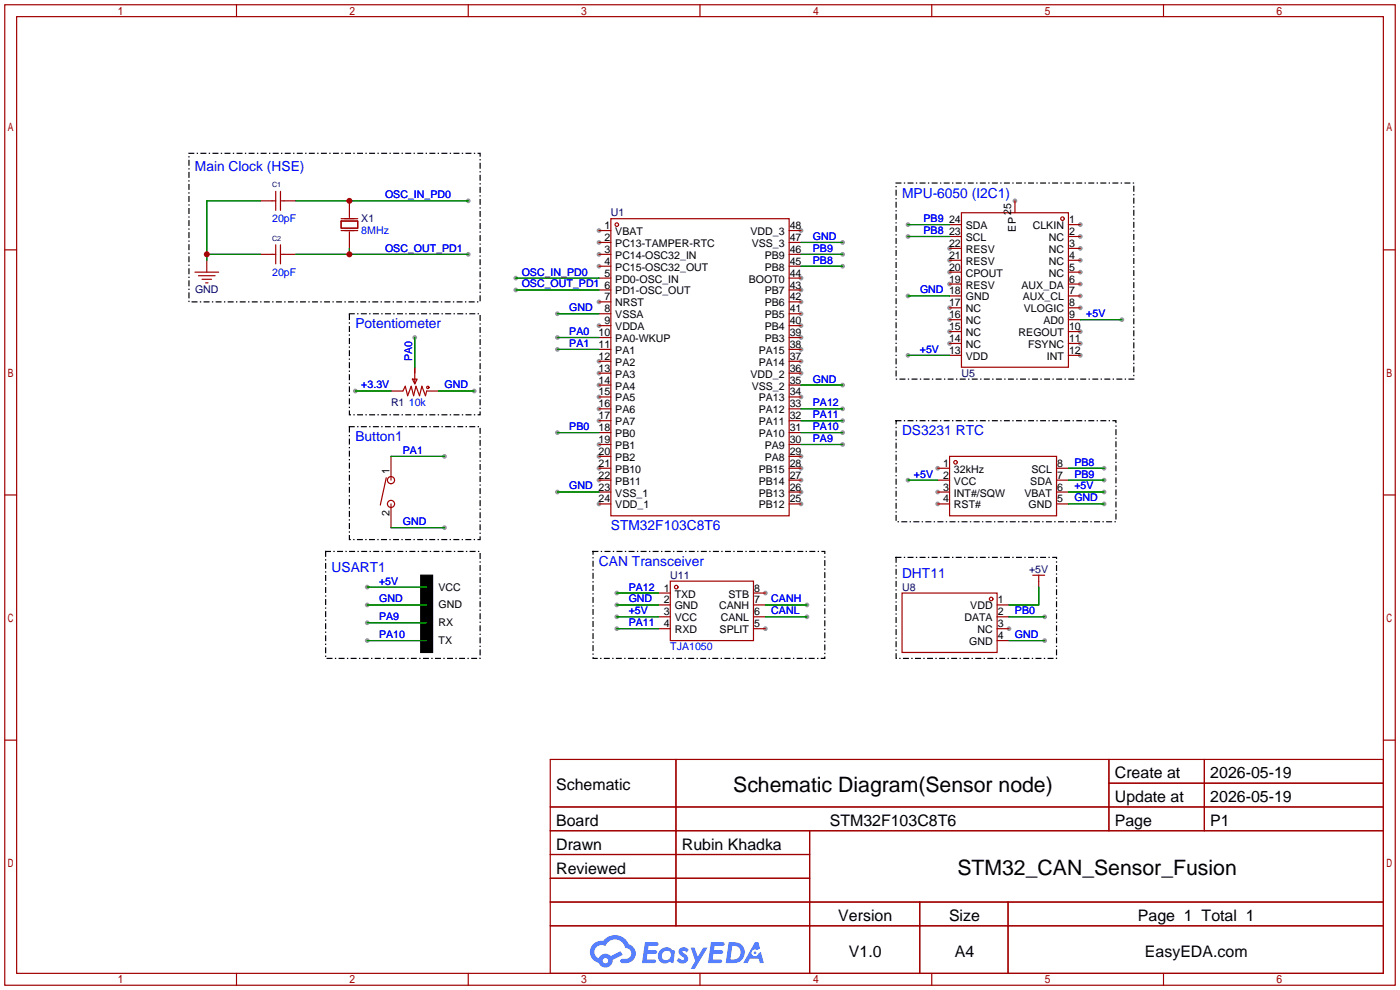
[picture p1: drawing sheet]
<svg xmlns="http://www.w3.org/2000/svg" width="299mm" height="212mm" viewBox="0 0 299 212" stroke-linecap="round" stroke-linejoin="round" font-family="sans-serif">
<g fill="#999">
<circle cx="128" cy="49.3" r=".51"/>
<circle cx="128" cy="51.8" r=".51"/>
<circle cx="128" cy="54.4" r=".51"/>
<circle cx="128" cy="56.9" r=".51"/>
<circle cx="128" cy="64.5" r=".51"/>
<circle cx="128" cy="69.6" r=".51"/>
<circle cx="128" cy="77.2" r=".51"/>
<circle cx="128" cy="79.8" r=".51"/>
<circle cx="128" cy="82.3" r=".51"/>
<circle cx="128" cy="84.8" r=".51"/>
<circle cx="128" cy="87.4" r=".51"/>
<circle cx="128" cy="89.9" r=".51"/>
<circle cx="128" cy="95" r=".51"/>
<circle cx="128" cy="97.5" r=".51"/>
<circle cx="128" cy="100.1" r=".51"/>
<circle cx="128" cy="102.6" r=".51"/>
<circle cx="128" cy="107.7" r=".51"/>
<circle cx="171.2" cy="107.7" r=".51"/>
<circle cx="171.2" cy="105.2" r=".51"/>
<circle cx="171.2" cy="102.6" r=".51"/>
<circle cx="171.2" cy="100.1" r=".51"/>
<circle cx="171.2" cy="97.5" r=".51"/>
<circle cx="171.2" cy="84.8" r=".51"/>
<circle cx="171.2" cy="79.8" r=".51"/>
<circle cx="171.2" cy="77.2" r=".51"/>
<circle cx="171.2" cy="74.7" r=".51"/>
<circle cx="171.2" cy="72.1" r=".51"/>
<circle cx="171.2" cy="69.6" r=".51"/>
<circle cx="171.2" cy="67.1" r=".51"/>
<circle cx="171.2" cy="64.5" r=".51"/>
<circle cx="171.2" cy="62" r=".51"/>
<circle cx="171.2" cy="59.4" r=".51"/>
<circle cx="171.2" cy="49.3" r=".51"/>
<circle cx="230.9" cy="48" r=".51"/>
<circle cx="230.9" cy="50.5" r=".51"/>
<circle cx="230.9" cy="53.1" r=".51"/>
<circle cx="230.9" cy="55.6" r=".51"/>
<circle cx="230.9" cy="58.2" r=".51"/>
<circle cx="230.9" cy="60.7" r=".51"/>
<circle cx="230.9" cy="63.2" r=".51"/>
<circle cx="230.9" cy="65.8" r=".51"/>
<circle cx="230.9" cy="70.9" r=".51"/>
<circle cx="230.9" cy="73.4" r=".51"/>
<circle cx="230.9" cy="75.9" r=".51"/>
<circle cx="202.9" cy="73.4" r=".51"/>
<circle cx="202.9" cy="70.9" r=".51"/>
<circle cx="202.9" cy="68.3" r=".51"/>
<circle cx="202.9" cy="65.8" r=".51"/>
<circle cx="202.9" cy="60.7" r=".51"/>
<circle cx="202.9" cy="58.2" r=".51"/>
<circle cx="202.9" cy="55.6" r=".51"/>
<circle cx="202.9" cy="53.1" r=".51"/>
<circle cx="216.9" cy="42.9" r=".51"/>
<circle cx="215.6" cy="134.4" r=".51"/>
<circle cx="200.4" cy="100.1" r=".51"/>
<circle cx="200.4" cy="105.2" r=".51"/>
<circle cx="200.4" cy="107.7" r=".51"/>
<circle cx="163.6" cy="134.4" r=".51"/>
<circle cx="163.6" cy="126.7" r=".51"/>
<circle cx="110.2" cy="59.4" r=".51"/>
<circle cx="110.2" cy="62" r=".51"/>
<circle cx="100.1" cy="54.4" r=".51"/>
<circle cx="100.1" cy="42.9" r=".51"/>
<circle cx="180.1" cy="82.3" r=".51"/>
<circle cx="180.1" cy="95" r=".51"/>
<circle cx="180.1" cy="92.5" r=".51"/>
<circle cx="78.5" cy="125.5" r=".51"/>
<circle cx="91.2" cy="125.5" r=".51"/>
<circle cx="91.2" cy="129.3" r=".51"/>
<circle cx="78.5" cy="129.3" r=".51"/>
<circle cx="78.5" cy="133.1" r=".51"/>
<circle cx="91.2" cy="133.1" r=".51"/>
<circle cx="78.5" cy="136.9" r=".51"/>
<circle cx="91.2" cy="136.9" r=".51"/>
<circle cx="119.1" cy="72.1" r=".51"/>
<circle cx="194.1" cy="48" r=".51"/>
<circle cx="194.1" cy="50.5" r=".51"/>
<circle cx="194.1" cy="63.2" r=".51"/>
<circle cx="119.1" cy="105.2" r=".51"/>
<circle cx="180.1" cy="51.8" r=".51"/>
<circle cx="119.1" cy="67.1" r=".51"/>
<circle cx="95" cy="97.5" r=".51"/>
<circle cx="95" cy="112.8" r=".51"/>
<circle cx="119.1" cy="74.7" r=".51"/>
<circle cx="223.3" cy="131.8" r=".51"/>
<circle cx="223.3" cy="136.9" r=".51"/>
<circle cx="236" cy="100.1" r=".51"/>
<circle cx="236" cy="102.6" r=".51"/>
<circle cx="236" cy="105.2" r=".51"/>
<circle cx="236" cy="107.7" r=".51"/>
<circle cx="194.1" cy="102.6" r=".51"/>
<circle cx="239.8" cy="68.3" r=".51"/>
<circle cx="194.1" cy="75.9" r=".51"/>
<circle cx="119.1" cy="92.5" r=".51"/>
<circle cx="88.6" cy="72.1" r=".51"/>
<circle cx="101.3" cy="83.6" r=".51"/>
<circle cx="75.9" cy="83.6" r=".51"/>
<circle cx="180.1" cy="54.4" r=".51"/>
<circle cx="180.1" cy="56.9" r=".51"/>
<circle cx="180.1" cy="87.4" r=".51"/>
<circle cx="180.1" cy="89.9" r=".51"/>
<circle cx="172.5" cy="129.3" r=".51"/>
<circle cx="172.5" cy="131.8" r=".51"/>
<circle cx="131.8" cy="126.7" r=".51"/>
<circle cx="131.8" cy="129.3" r=".51"/>
<circle cx="131.8" cy="131.8" r=".51"/>
<circle cx="131.8" cy="134.4" r=".51"/>
</g>
<g fill="none" stroke="#a10000" stroke-width=".25">
<path d="M1 1h297.2v209.6h-297.2zM3.6 3.6h292.1v204.4h-292.1zM50.5 1v2.6M100.1 1v2.6M149.6 1v2.6M199.1 1v2.6M248.7 1v2.6M1 53.4h2.6M295.7 53.4h2.5M1 105.8h2.6M295.7 105.8h2.5M1 158.2h2.6"/>
<path d="M295.7 158.2h2.5M117.6 162.3h178.1v45.7h-178.1zM117.6 172.5h178.1M117.6 177.5h178.1M144.5 162.3v35.6M173 177.5v30.5M237 162.3v15.2M237 167.4h58.7M257.4 162.3v15.2M117.6 182.6h55.4M117.6 192.8h178.1M117.6 187.7h55.4"/>
<path d="M117.6 197.9h178.1M196.6 192.8v15.2M215.4 192.8v15.2M50.5 208v2.6M100.1 208v2.6M149.6 208v2.6M199.1 208v2.6M248.7 208v2.6"/>
</g>
<g fill="#5487ff">
<path d="M145.3 202.7a1.3 1.3 0 0 1 1.9 .3l-.4 .6a.54 .54 0 0 0-.9-.2l.1 .2a1.34 1.34 0 0 1 .9 1.8 1.47 1.47 0 0 1-2.3-.1l.5-.6 .8 .5a.31 .31 0 0 0 .4-.3 .31 .31 0 0 0-.3-.4 1.12 1.12 0 0 1-.7-1.8z"/>
<path d="M147.6 202.5h.9l.6 2 1.2-2h.9l-2.7 4.6h-.9l1-1.7z"/>
<path d="M137.8 201.4h1.7a1.31 1.31 0 0 1 1.2 .2 .4 .4 0 0 1-.3 .5l-1.8 .1-.1 .9h1.6a.4 .4 0 0 1 .4 .4 .4 .4 0 0 1-.5 .4h-1.6l-.2 1.2h1.4a.46 .46 0 0 1 .5 0 .46 .46 0 0 1 .1 .5l-.4 .2h-2.6z"/>
<path d="M151.9 201.4h1.7a1.32 1.32 0 0 1 1.2 .2 .39 .39 0 0 1-.3 .5l-1.8 .1-.1 .9h1.6a.4 .4 0 0 1 .4 .4 .4 .4 0 0 1-.4 .4h-1.7l-.2 1.2h1.4a.46 .46 0 0 1 .5 0 .46 .46 0 0 1 .1 .5l-.4 .2h-2.6z"/>
<path d="M161.3 201.4h.8l.3 1.3-.6 .4a.75 .75 0 0 0-1.1 .3 .75 .75 0 0 0 .5 1 .75 .75 0 0 0 .9-.7l.5-.2 .6 2.3h-.8l-.3-.9h-1.8l-.5 .9h-1z"/>
<path d="M155.7 201.4l-.6 4.4h1.5a2.27 2.27 0 0 0 2.6-2.2 2.27 2.27 0 0 0-2.7-2.2zM156.5 202.1a1.5 1.5 0 0 1 1.8 1.6 1.5 1.5 0 0 1-1.9 1.4h-.3z"/>
<path d="M141.2 203a1.6 1.6 0 0 0-.3 2.3 1.6 1.6 0 0 0 2.3 .2l.7 .3 .3-2.4-.1-.3-.5-.1a1.58 1.58 0 0 0-2.4 0zM141.8 203.5a.98 .98 0 0 1 1.6 .4 .98 .98 0 0 1-1.1 1.3 .94 .94 0 0 1-.9-.7 .94 .94 0 0 1 .4-1z"/>
<path d="M126.8 201.8a2.37 2.37 0 0 0 1.1 4 1.54 1.54 0 0 0 1.8 1 1.54 1.54 0 0 0 1.2-1.6l2.2-1.1-.5-.8-2 1a1.57 1.57 0 0 0-2.7 .5 1.5 1.5 0 0 1-.7-2.1 1.5 1.5 0 0 1 2.2-.5 2.23 2.23 0 0 1 2.3-1.4 2.23 2.23 0 0 1 2 1.8 1.16 1.16 0 0 1 1.2 1.1 1.16 1.16 0 0 1-1.1 1.2h-.7a.47 .47 0 0 0-.5 .4 .47 .47 0 0 0 .4 .5 2.17 2.17 0 0 0 2.5-.9 2.17 2.17 0 0 0-.3-2.7l-.8-.4a3.2 3.2 0 0 0-5.5-.7l-1.1 .1zM128.8 205.3a.6 .6 0 0 1 1.2 0 .6 .6 0 0 1-1.2 0z"/>
<circle cx="161.4" cy="203.6" r=".28"/>
</g>
<g fill="none" stroke="#a10000" stroke-width=".25">
<path d="M41.7 58.2h5M42.4 58.9h3.6M43.2 59.7h2M44.2 55.6v2.6M55.6 54.4h3.3M55.6 42.9h3.3M58.9 40.9v4.1M58.9 52.3v4.1M59.9 54.4h3.3M59.9 40.9v4.1M59.9 52.3v4.1M59.9 42.9h3.3"/>
<path d="M72.9 47.2h3.6v1.6h-3.6zM72.9 49.3h3.6M72.9 46.7h3.6M74.7 42.9v3.6M74.7 49.5v3.6M128 49.3h2.6M128 51.8h2.6M128 54.4h2.6M128 56.9h2.6M128 59.4h2.6M130.6 46.7h38.1v63.5h-38.1zM168.7 49.3h2.5"/>
<path d="M168.7 51.8h2.5M168.7 54.4h2.5M168.7 56.9h2.5M168.7 59.4h2.5M202.9 58.2h2.6M202.9 48h2.6M202.9 50.5h2.6M202.9 53.1h2.6M202.9 55.6h2.6M205.5 45.5h22.8v33h-22.8zM216.9 42.9v2.6M228.3 58.2h2.6"/>
<path d="M228.3 48h2.6M228.3 50.5h2.6M228.3 53.1h2.6M228.3 55.6h2.6M43.9 60.5h.5M88.6 78.5v3.5M128 62h2.6M128 64.5h2.6M128 67.1h2.6M128 69.6h2.6M128 72.1h2.6M128 74.7h2.6"/>
<path d="M128 77.2h2.6M128 79.8h2.6M168.7 62h2.5M168.7 64.5h2.5M168.7 67.1h2.5M168.7 69.6h2.5M168.7 72.1h2.5M168.7 74.7h2.5M168.7 77.2h2.5M168.7 79.8h2.5M202.9 60.7h2.6M202.9 63.2h2.6"/>
<path d="M202.9 65.8h2.6M202.9 68.3h2.6M202.9 70.9h2.6M202.9 73.4h2.6M202.9 75.9h2.6M228.3 60.7h2.6M228.3 63.2h2.6M228.3 65.8h2.6M228.3 68.3h2.6M228.3 70.9h2.6M228.3 73.4h2.6M228.3 75.9h2.6"/>
<path d="M83.6 97.5v5.1M83.6 83.6h2.5l.5-1.1 .5 2.1 .8-2.1 .5 2.1 .5-2.1 .8 2.1 .5-2.1 .7 2.1 .3-1h2.5M88.1 81h1.1l-.6 1zM128 82.3h2.6M128 84.8h2.6M128 87.4h2.6M128 89.9h2.6M128 92.5h2.6M128 95h2.6M128 97.5h2.6M168.7 82.3h2.5M168.7 84.8h2.5"/>
<path d="M168.7 87.4h2.5M168.7 89.9h2.5M168.7 92.5h2.5M168.7 95h2.5M168.7 97.5h2.5M202.9 97.5h22.9v12.7h-22.9zM82.5 102.1l-1.2 5.8M83.6 107.7v5.1M128 100.1h2.6M128 102.6h2.6M128 105.2h2.6M128 107.7h2.6"/>
<path d="M168.7 100.1h2.5M168.7 102.6h2.5M168.7 105.2h2.5M168.7 107.7h2.5M200.4 100.1h2.5M200.4 102.6h2.5M200.4 105.2h2.5M200.4 107.7h2.5M225.8 100.1h2.5M225.8 102.6h2.5M225.8 105.2h2.5M225.8 107.7h2.5"/>
<path d="M140.7 129.3h2.6M140.7 131.8h2.6M140.7 134.4h2.6M140.7 126.7h2.6M143.3 124.2h17.7v12.7h-17.7zM161 129.3h2.6M161 131.8h2.6M161 134.4h2.6M161 126.7h2.6M192.8 126.7h20.3v12.7h-20.3zM213.1 129.3h2.5M213.1 131.8h2.5"/>
<path d="M213.1 134.4h2.5M213.1 136.9h2.5M220.7 122.9h2.6M222 122.9v2.6"/>
<circle cx="131.8" cy="48" r=".38"/>
<circle cx="227.1" cy="46.7" r=".38"/>
<circle cx="91.4" cy="82.8" r=".25"/>
<circle cx="204.2" cy="98.8" r=".38"/>
<circle cx="83.6" cy="107.7" r=".76"/>
<circle cx="83.6" cy="102.6" r=".76"/>
<circle cx="144.5" cy="125.5" r=".38"/>
<circle cx="211.8" cy="128" r=".38"/>
</g>
<g fill="none" stroke="#008700" stroke-width=".25">
<path d="M44.2 54.4h11.4M55.6 42.9h-11.4v12.7M63.2 42.9h36.9M63.2 54.4h36.9M74.7 53.1v1.3M110.2 59.4h17.8M171.2 54.4h8.9M171.2 51.8h8.9M171.2 56.9h8.9M194.1 48h8.8M194.1 50.5h8.8M88.6 72.1v6.4"/>
<path d="M110.2 62h17.8M119.1 72.1h8.9M119.1 67.1h8.9M119.1 74.7h8.9M194.1 63.2h8.8M194.1 75.9h8.8M230.9 68.3h8.9M75.9 83.6h7.7M83.6 97.5h11.4M93.7 83.6h7.6M119.1 92.5h8.9M171.2 82.3h8.9"/>
<path d="M171.2 95h8.9M171.2 92.5h8.9M171.2 87.4h8.9M171.2 89.9h8.9M83.6 112.8h11.4M119.1 105.2h8.9M194.1 102.6h6.3M228.3 105.2h7.7M228.3 100.1h7.7M228.3 102.6h7.7M228.3 107.7h7.7M78.5 125.5h12.7"/>
<path d="M78.5 129.3h12.7M78.5 133.1h12.7M78.5 136.9h12.7M131.8 129.3h8.9M131.8 131.8h8.9M131.8 126.7h8.9M131.8 134.4h8.9M163.6 129.3h8.9M163.6 131.8h8.9M215.6 136.9h7.7M215.6 131.8h7.7M222 125.5v3.8h-6.4"/>
</g>
<path d="M89.9 122.9h2.6v16.5h-2.6z" fill="#000" stroke="#000" stroke-width=".25"/>
<path d="M40.4 32.8h62.2v31.7h-62.2zM191.5 39.1h50.8v41.9h-50.8zM74.7 67.1h27.9v21.5h-27.9zM74.7 91.2h27.9v24.1h-27.9zM191.5 89.9h47v21.6h-47zM69.6 117.9h33v22.8h-33zM126.7 117.9h49.6v22.8h-49.6zM191.5 119.1h34.3v21.6h-34.3z" fill="none" stroke="#000" stroke-width=".25" stroke-dasharray="1 .8 0 .8"/>
<g fill="#c00">
<circle cx="44.2" cy="54.4" r=".63"/>
<circle cx="74.7" cy="54.4" r=".63"/>
<circle cx="74.7" cy="42.9" r=".63"/>
</g>
<g font-size="4.5">
<text x="156.7" y="169.2">Schematic Diagram(Sensor node)</text>
<text x="204.6" y="187">STM32_CAN_Sensor_Fusion</text>
</g>
<g font-size="3.4">
<text x="238.3" y="166.4">Create at</text>
<text x="258.7" y="166.4">2026-05-19</text>
<text x="118.9" y="168.9">Schematic</text>
<text x="238.3" y="171.4">Update at</text>
<text x="258.7" y="171.4">2026-05-19</text>
<text x="118.9" y="176.5">Board</text>
<text x="177.3" y="176.5">STM32F103C8T6</text>
<text x="238.3" y="176.5">Page</text>
<text x="258.7" y="176.5">P1</text>
<text x="118.9" y="181.6">Drawn</text>
<text x="145.7" y="181.6">Rubin Khadka</text>
<text x="118.9" y="186.7">Reviewed</text>
<text x="179.2" y="196.8">Version</text>
<text x="202.8" y="196.8">Size</text>
<text x="243.2" y="196.8">Page 1 Total 1</text>
<text x="181.4" y="204.5">V1.0</text>
<text x="204.1" y="204.5">A4</text>
<text x="244.7" y="204.5">EasyEDA.com</text>
</g>
<g font-size="2.9" fill="#00f">
<text x="41.7" y="36.6">Main Clock (HSE)</text>
<text x="192.8" y="42.2">MPU-6050 (I2C1)</text>
<text x="75.9" y="70.2">Potentiometer</text>
<text x="75.9" y="94.3">Button1</text>
<text x="192.8" y="93">DS3231 RTC</text>
<text x="130.6" y="113.3">STM32F103C8T6</text>
<text x="70.9" y="122.2">USART1</text>
<text x="128" y="121">CAN Transceiver</text>
<text x="192.8" y="123.5">DHT11</text>
</g>
<g font-size="2.3" fill="#00f">
<text x="58.2" y="47.5">20pF</text>
<text x="82.3" y="42.4">OSC_IN_PD0</text>
<text x="197.4" y="47.5">PB9</text>
<text x="77.2" y="50">8MHz</text>
<text x="82.3" y="53.8">OSC_OUT_PD1</text>
<text x="173.7" y="51.3">GND</text>
<text x="173.7" y="53.8">PB9</text>
<text x="197.4" y="50">PB8</text>
<text x="58.2" y="58.9">20pF</text>
<text x="111.5" y="58.9">OSC_IN_PD0</text>
<text x="173.7" y="56.4">PB8</text>
<text x="111.5" y="61.4">OSC_OUT_PD1</text>
<text x="196.6" y="62.7">GND 18</text>
<text x="121.7" y="71.6">PA0</text>
<text x="121.7" y="66.5">GND</text>
<text x="232.2" y="67.8">+5V</text>
<text x="88.1" y="77.2" transform="rotate(-90 88.1 77.2)">PA0</text>
<text x="121.7" y="74.1">PA1</text>
<text x="196.6" y="75.4">+5V</text>
<text x="77.2" y="83">+3.3V</text>
<text x="95" y="83">GND</text>
<text x="173.7" y="81.8">GND</text>
<text x="87.4" y="86.8">10k</text>
<text x="173.7" y="86.8">PA12</text>
<text x="173.7" y="89.4">PA11</text>
<text x="121.7" y="91.9">PB0</text>
<text x="173.7" y="94.5">PA9</text>
<text x="173.7" y="91.9">PA10</text>
<text x="86.1" y="97">PA1</text>
<text x="229.6" y="99.5">PB8</text>
<text x="121.7" y="104.6">GND 23</text>
<text x="195.3" y="102.1">+5V</text>
<text x="229.6" y="102.1">PB9</text>
<text x="229.6" y="104.6">+5V</text>
<text x="229.6" y="107.2">GND</text>
<text x="86.1" y="112.2">GND</text>
<text x="81" y="124.9">+5V</text>
<text x="81" y="128.7">GND</text>
<text x="134.4" y="126.2">PA12</text>
<text x="134.4" y="128.7">GND</text>
<text x="134.4" y="131.3">+5V</text>
<text x="164.8" y="128.7">CANH</text>
<text x="164.8" y="131.3">CANL</text>
<text x="216.9" y="131.3">PB0</text>
<text x="81" y="132.6">PA9</text>
<text x="81" y="136.4">PA10</text>
<text x="134.4" y="133.8">PA11</text>
<text x="216.9" y="136.4">GND</text>
<text x="143.3" y="138.9">TJA1050</text>
</g>
<g font-size="2.3" fill="#000080">
<text x="77.2" y="47.5">X1</text>
<text x="130.6" y="46.2">U1</text>
<text x="41.7" y="62.7">GND</text>
<text x="205.5" y="80.5">U5</text>
<text x="83.6" y="86.8">R1</text>
<text x="143.3" y="123.7">U11</text>
<text x="219.9" y="122.4">+5V</text>
<text x="192.8" y="126.2">U8</text>
</g>
<g font-size="2.3">
<text x="202.8" y="47.7">24</text>
<text x="216.1" y="46" transform="rotate(-90 216.1 46)">25</text>
<text x="228.5" y="47.7">1</text>
<text x="129.2" y="49">1</text>
<text x="129.2" y="51.5">2</text>
<text x="131.5" y="50.2">VBAT</text>
<text x="131.5" y="52.8">PC13-TAMPER-RTC</text>
<text x="160.4" y="50.2">VDD_3</text>
<text x="160.7" y="52.8">VSS_3</text>
<text x="168.8" y="51.5">47</text>
<text x="168.8" y="49">48</text>
<text x="202.8" y="52.8">22</text>
<text x="202.8" y="50.2">23</text>
<text x="206.4" y="51.5">SCL</text>
<text x="206.4" y="49">SDA</text>
<text x="217.1" y="49.5" transform="rotate(-90 217.1 49.5)">EP</text>
<text x="220.7" y="49">CLKIN</text>
<text x="224.1" y="51.5">NC</text>
<text x="228.5" y="50.2">2</text>
<text x="228.5" y="52.8">3</text>
<text x="129.2" y="54">3</text>
<text x="129.2" y="56.6">4</text>
<text x="129.2" y="59.1">5</text>
<text x="131.5" y="55.3">PC14-OSC32_IN</text>
<text x="131.5" y="57.9">PC15-OSC32_OUT</text>
<text x="163.4" y="57.9">PB8</text>
<text x="163.4" y="55.3">PB9</text>
<text x="168.8" y="59.1">44</text>
<text x="168.8" y="56.6">45</text>
<text x="168.8" y="54">46</text>
<text x="202.8" y="57.9">20</text>
<text x="202.8" y="55.3">21</text>
<text x="206.4" y="59.1">CPOUT</text>
<text x="206.4" y="56.6">RESV</text>
<text x="206.4" y="54">RESV</text>
<text x="224.1" y="54">NC</text>
<text x="224.1" y="56.6">NC</text>
<text x="224.1" y="59.1">NC</text>
<text x="228.5" y="55.3">4</text>
<text x="228.5" y="57.9">5</text>
<text x="129.2" y="61.7">6</text>
<text x="129.2" y="64.2">7</text>
<text x="131.5" y="60.4">PD0-OSC_IN</text>
<text x="131.5" y="62.9">PD1-OSC_OUT</text>
<text x="131.5" y="65.5">NRST</text>
<text x="160" y="60.4">BOOT0</text>
<text x="163.4" y="65.5">PB6</text>
<text x="163.4" y="62.9">PB7</text>
<text x="168.8" y="64.2">42</text>
<text x="168.8" y="61.7">43</text>
<text x="202.8" y="65.5">17</text>
<text x="202.8" y="60.4">19</text>
<text x="206.4" y="64.2">GND</text>
<text x="206.4" y="61.7">RESV</text>
<text x="218.3" y="61.7">AUX_DA</text>
<text x="218.6" y="64.2">AUX_CL</text>
<text x="228.5" y="60.4">6</text>
<text x="228.5" y="62.9">7</text>
<text x="228.5" y="65.5">8</text>
<text x="127.9" y="71.8">10</text>
<text x="129.2" y="66.7">8</text>
<text x="129.2" y="69.3">9</text>
<text x="131.5" y="68">VSSA</text>
<text x="131.5" y="70.6">VDDA</text>
<text x="163.4" y="70.6">PB4</text>
<text x="163.4" y="68">PB5</text>
<text x="168.8" y="71.8">39</text>
<text x="168.8" y="69.3">40</text>
<text x="168.8" y="66.7">41</text>
<text x="202.8" y="70.6">15</text>
<text x="202.8" y="68">16</text>
<text x="206.4" y="71.8">NC</text>
<text x="206.4" y="69.3">NC</text>
<text x="206.4" y="66.7">NC</text>
<text x="217.7" y="71.8">REGOUT</text>
<text x="218.8" y="66.7">VLOGIC</text>
<text x="223" y="69.3">AD0</text>
<text x="228.5" y="68">9</text>
<text x="228.5" y="70.6">10</text>
<text x="127.9" y="74.4">11</text>
<text x="127.9" y="76.9">12</text>
<text x="131.5" y="73.1">PA0-WKUP</text>
<text x="131.5" y="75.6">PA1</text>
<text x="162.2" y="75.6">PA15</text>
<text x="163.4" y="73.1">PB3</text>
<text x="168.8" y="76.9">37</text>
<text x="168.8" y="74.4">38</text>
<text x="202.8" y="75.6">13</text>
<text x="202.8" y="73.1">14</text>
<text x="206.4" y="76.9">VDD</text>
<text x="206.4" y="74.4">NC</text>
<text x="219.7" y="74.4">FSYNC</text>
<text x="223.8" y="76.9">INT</text>
<text x="228.5" y="73.1">11</text>
<text x="228.5" y="75.6">12</text>
<text x="127.9" y="79.4">13</text>
<text x="127.9" y="82">14</text>
<text x="131.5" y="78.2">PA2</text>
<text x="131.5" y="80.7">PA3</text>
<text x="131.5" y="83.3">PA4</text>
<text x="160.4" y="80.7">VDD_2</text>
<text x="160.7" y="83.3">VSS_2</text>
<text x="162.2" y="78.2">PA14</text>
<text x="168.8" y="82">35</text>
<text x="168.8" y="79.4">36</text>
<text x="127.9" y="84.5">15</text>
<text x="127.9" y="87.1">16</text>
<text x="127.9" y="89.6">17</text>
<text x="131.5" y="85.8">PA5</text>
<text x="131.5" y="88.3">PA6</text>
<text x="162.2" y="88.3">PA12</text>
<text x="162.2" y="85.8">PA13</text>
<text x="168.8" y="89.6">32</text>
<text x="168.8" y="87.1">33</text>
<text x="168.8" y="84.5">34</text>
<text x="127.9" y="92.1">18</text>
<text x="127.9" y="94.7">19</text>
<text x="131.5" y="90.9">PA7</text>
<text x="131.5" y="93.4">PB0</text>
<text x="131.5" y="96">PB1</text>
<text x="162.2" y="93.4">PA10</text>
<text x="162.2" y="90.9">PA11</text>
<text x="163.4" y="96">PA9</text>
<text x="168.8" y="94.7">30</text>
<text x="168.8" y="92.1">31</text>
<text x="83.3" y="101.3" transform="rotate(-90 83.3 101.3)">1</text>
<text x="127.9" y="97.2">20</text>
<text x="127.9" y="99.8">21</text>
<text x="131.5" y="98.5">PB2</text>
<text x="131.5" y="101">PB10</text>
<text x="162.2" y="101">PB15</text>
<text x="163.4" y="98.5">PA8</text>
<text x="168.8" y="99.8">28</text>
<text x="168.8" y="97.2">29</text>
<text x="201.6" y="99.8">1</text>
<text x="203.9" y="101">32kHz</text>
<text x="220.5" y="101">SCL</text>
<text x="225.9" y="99.8">8</text>
<text x="127.9" y="102.3">22</text>
<text x="127.9" y="107.4">24</text>
<text x="131.5" y="103.6">PB11</text>
<text x="131.5" y="106.1">VSS_1</text>
<text x="162.2" y="106.1">PB13</text>
<text x="162.2" y="103.6">PB14</text>
<text x="168.8" y="107.4">25</text>
<text x="168.8" y="104.8">26</text>
<text x="168.8" y="102.3">27</text>
<text x="201.6" y="102.3">2</text>
<text x="201.6" y="104.8">3</text>
<text x="201.6" y="107.4">4</text>
<text x="203.9" y="103.6">VCC</text>
<text x="203.9" y="106.1">INT#/SQW</text>
<text x="218.9" y="106.1">VBAT</text>
<text x="220.2" y="103.6">SDA</text>
<text x="225.9" y="107.4">5</text>
<text x="225.9" y="104.8">6</text>
<text x="225.9" y="102.3">7</text>
<text x="83.3" y="110.2" transform="rotate(-90 83.3 110.2)">2</text>
<text x="131.5" y="108.7">VDD_1</text>
<text x="162.2" y="108.7">PB12</text>
<text x="203.9" y="108.7">RST#</text>
<text x="219.8" y="108.7">GND</text>
<text x="93.7" y="126.2">VCC</text>
<text x="93.7" y="130">GND</text>
<text x="141.9" y="126.4">1</text>
<text x="141.9" y="129">2</text>
<text x="141.9" y="131.5">3</text>
<text x="144.2" y="127.7">TXD</text>
<text x="144.2" y="130.2">GND</text>
<text x="153.7" y="130.2">CANH</text>
<text x="155.7" y="127.7">STB</text>
<text x="161.2" y="131.5">6</text>
<text x="161.2" y="129">7</text>
<text x="161.2" y="126.4">8</text>
<text x="207.4" y="130.2">VDD</text>
<text x="213.2" y="129">1</text>
<text x="213.2" y="131.5">2</text>
<text x="93.7" y="133.8">RX</text>
<text x="93.7" y="137.6">TX</text>
<text x="141.9" y="134.1">4</text>
<text x="144.2" y="132.8">VCC</text>
<text x="144.2" y="135.3">RXD</text>
<text x="153.8" y="135.3">SPLIT</text>
<text x="154" y="132.8">CANL</text>
<text x="161.2" y="134.1">5</text>
<text x="206.1" y="132.8">DATA</text>
<text x="207.1" y="137.9">GND</text>
<text x="208.9" y="135.3">NC</text>
<text x="213.2" y="134.1">3</text>
<text x="213.2" y="136.6">4</text>
</g>
<g font-size="1.5" fill="#000080">
<text x="58.2" y="40">C1</text>
<text x="58.2" y="51.4">C2</text>
</g>
</svg>
